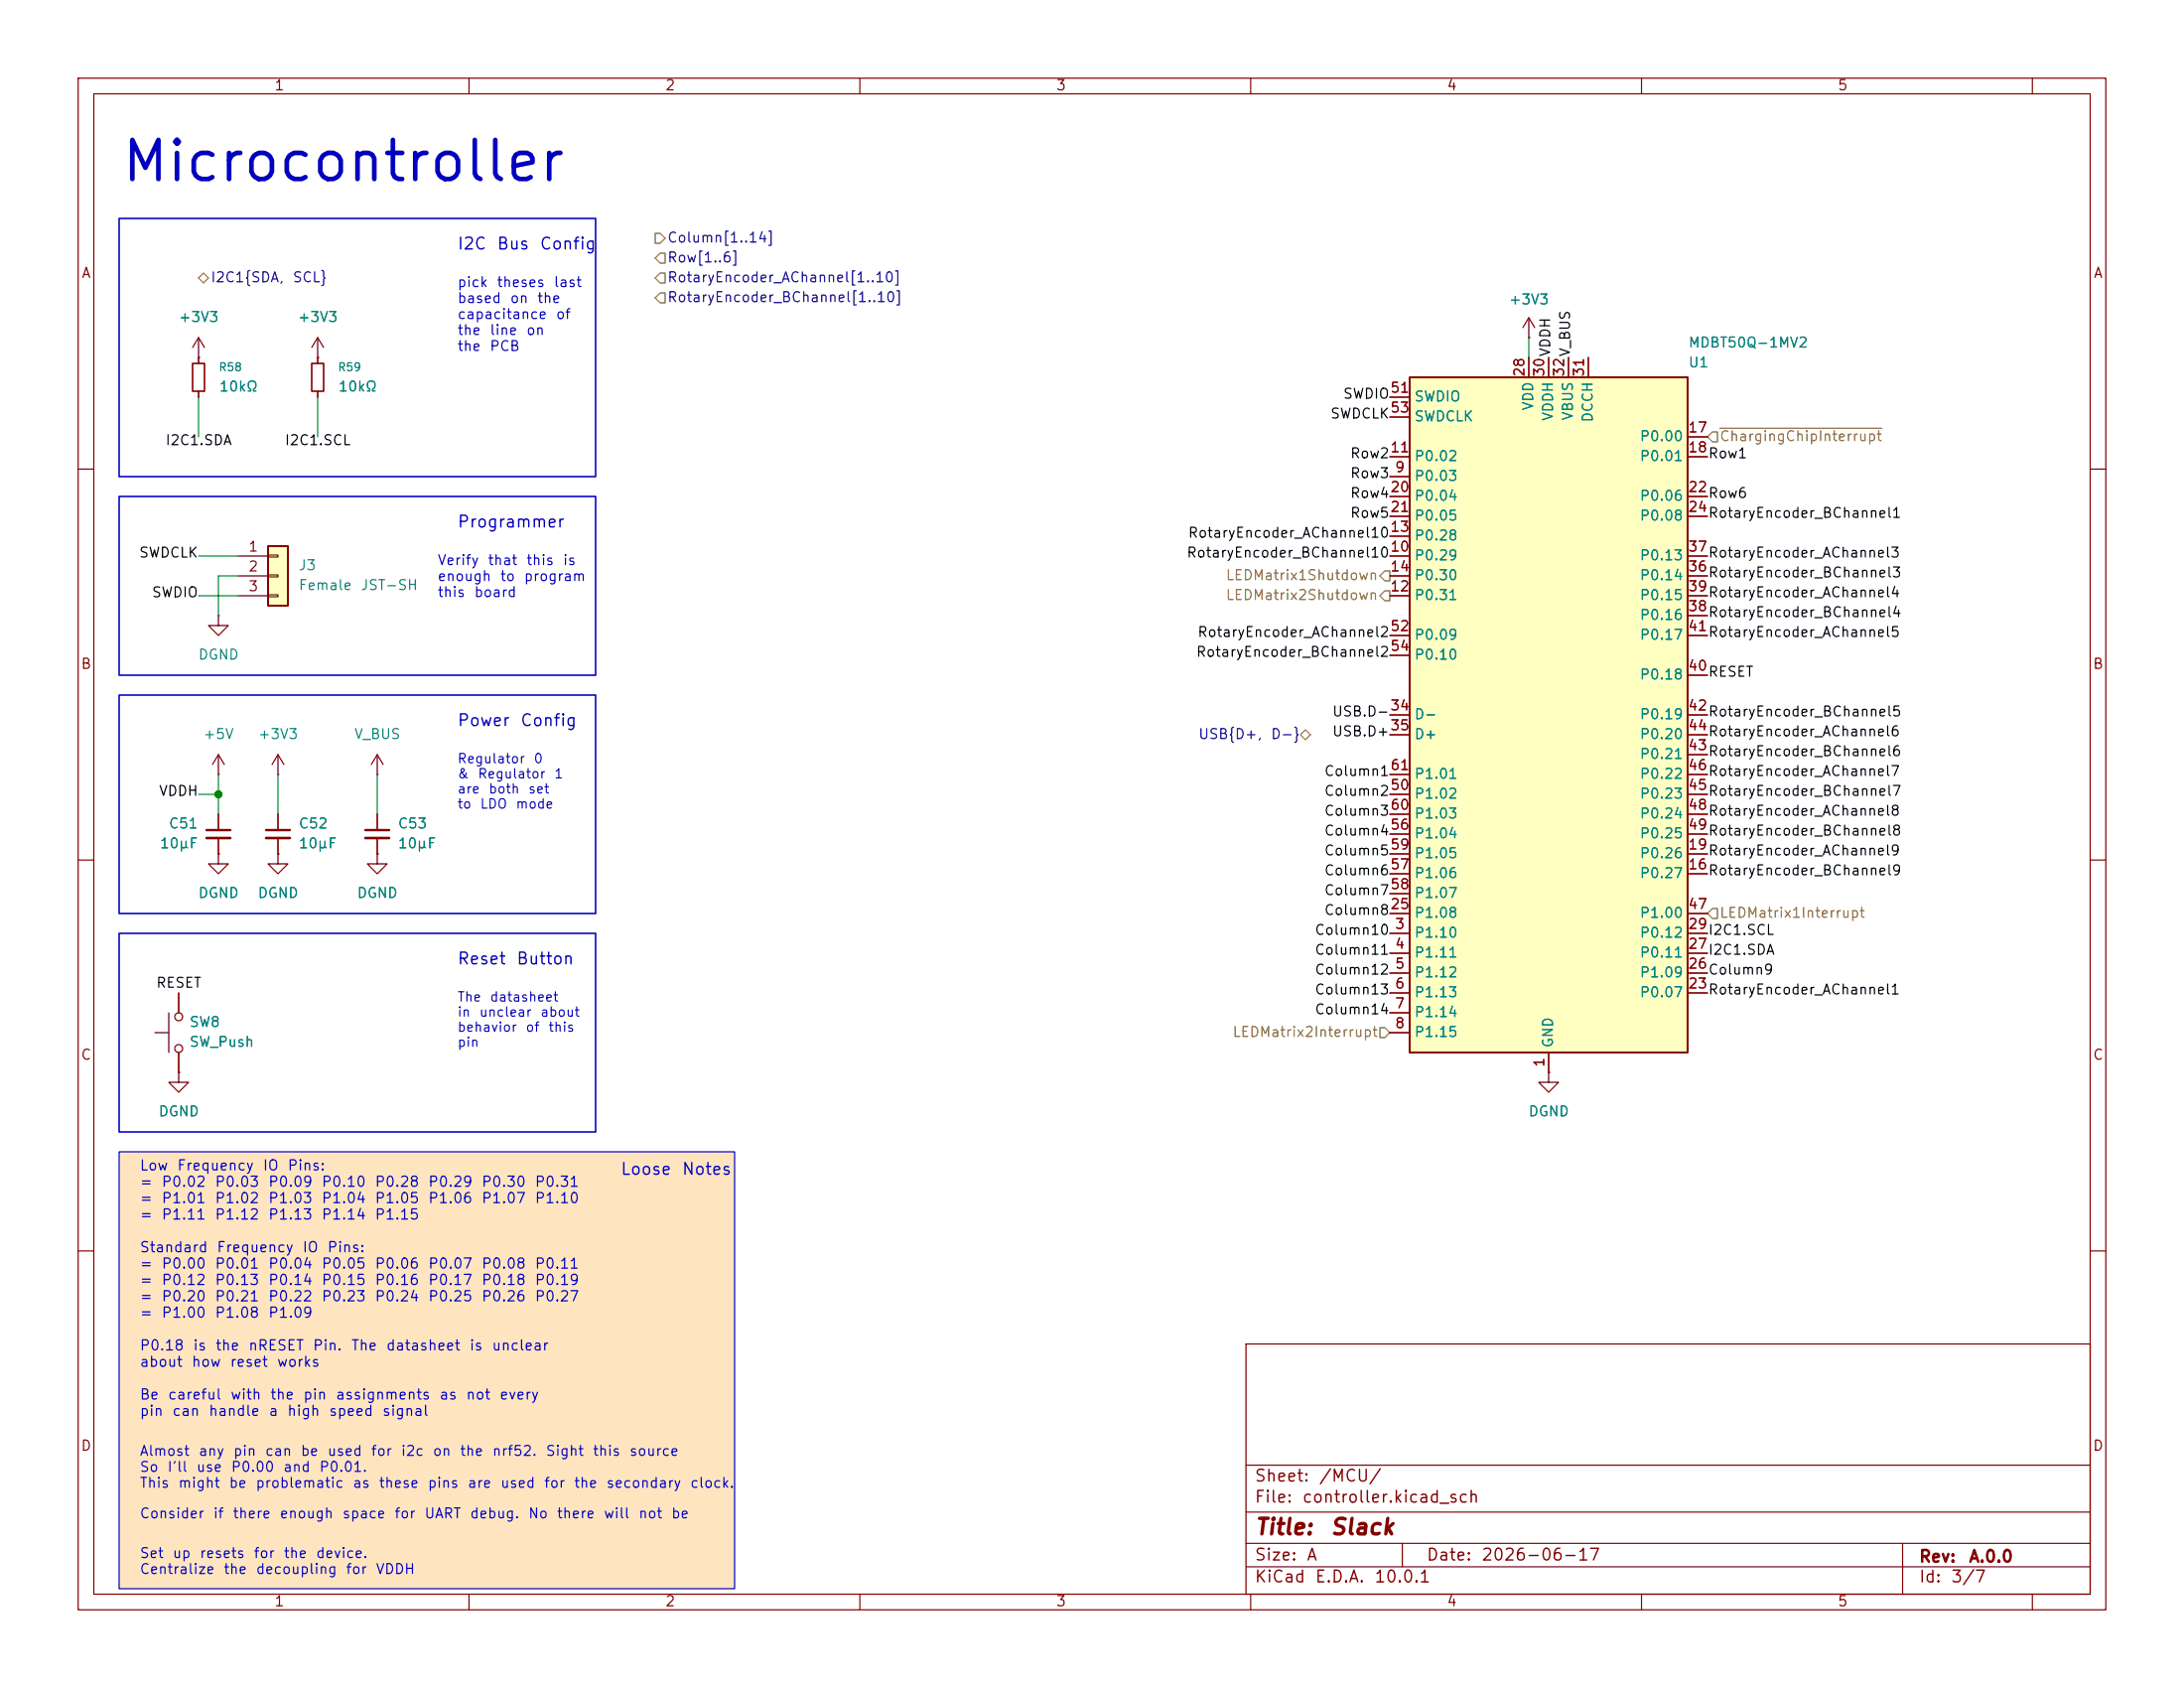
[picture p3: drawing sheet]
<svg xmlns="http://www.w3.org/2000/svg" width="279mm" height="216mm" viewBox="0 0 279 216" stroke-linecap="round" stroke-linejoin="round" font-family="sans-serif">
<g fill="none" stroke="#840000" stroke-width=".15">
<path d="M10 10h259.4v195.9h-259.4zM12 12h255.4v191.9h-255.4zM60 10v2M110 10v2M160 10v2M210 10v2M260 10v2M10 60h2M267.4 60h2M10 110h2M267.4 110h2M10 160h2"/>
<path d="M159.4 171.9h108v32h-108zM267.4 160h2M159.4 197.4h108M159.4 193.4h108M159.4 187.4h108M179.4 197.4v3M243.4 197.4v6.5M60 203.9v2M110 203.9v2M159.4 200.4h108M160 203.9v2M210 203.9v2"/>
<path d="M260 203.9v2"/>
</g>
<path d="M15.2 147.3h78.8v55.9h-78.8z" fill="#ffe5bf"/>
<path d="M39.9 46.5h1.5v3.5h-1.5z" fill="none" stroke="#840000" stroke-width=".2"/>
<path d="M40.6 45.7v.8M40.6 50v.8M27.9 78.7v1.3h1.3l-1.3 1.3-1.2-1.3h1.2M27.9 78.7h.1M48.3 99.1h.1M48.3 96.5l-.8 1.3M48.3 96.5l.7 1.3M48.3 96.5v2.6M35.6 104.1v2.1M35.6 107.2v2M48.3 109.2v1.3h-1.3l1.3 1.3 1.2-1.3h-1.2M48.3 109.2h.1" fill="none" stroke="#840000" stroke-width=".15"/>
<path d="M34 106.2h3.1" fill="none" stroke="#840000" stroke-width=".3"/>
<path d="M34 107.2h3.1" fill="none" stroke="#840000" stroke-width=".33"/>
<path d="M34.3 69.9h2.5v7.6h-2.5z" fill="#ffffc2"/>
<path d="M34.3 69.9h2.5v7.6h-2.5z" fill="none" stroke="#840000" stroke-width=".25"/>
<g fill="none" stroke="#840000" stroke-width=".15">
<path d="M25.4 45.7h.1M25.4 43.2l-.8 1.3M25.4 43.2l.8 1.3M25.4 43.2v2.5M40.6 45.7h.1M40.6 43.2l-.7 1.3M40.6 43.2l.8 1.3M40.6 43.2v2.5M30.5 71.1h3.8M30.5 73.7h3.8M30.5 76.2h3.8M34.3 71h1.3v.2h-1.3z"/>
<path d="M34.3 73.5h1.3v.3h-1.3zM34.3 76.1h1.3v.2h-1.3zM27.9 99.1h.1M27.9 96.5l-.7 1.3M27.9 96.5l.8 1.3M27.9 96.5v2.6M35.6 99.1h.1M35.6 96.5l-.8 1.3M35.6 96.5l.7 1.3M35.6 96.5v2.6M27.9 109.2v1.3h1.3l-1.3 1.3-1.2-1.3h1.2M27.9 109.2h.1"/>
<path d="M27.9 104.1v2.1M27.9 107.2v2M35.6 109.2v1.3h1.2l-1.2 1.3-1.3-1.3h1.3M35.6 109.2h.1M19.8 132.1h1.8M21.6 129.5v5.1M22.9 137.2v1.2h-1.3l1.3 1.3 1.2-1.3h-1.2M22.9 137.2h.1M22.9 127v2.5M22.9 134.6v2.6"/>
<circle cx="22.9" cy="130" r=".51"/>
<circle cx="22.9" cy="134.1" r=".51"/>
</g>
<path d="M26.4 106.2h3.1" fill="none" stroke="#840000" stroke-width=".3"/>
<path d="M26.4 107.2h3.1" fill="none" stroke="#840000" stroke-width=".33"/>
<path d="M180.3 48.3h35.6v86.3h-35.6z" fill="#ffffc2"/>
<path d="M180.3 48.3h35.6v86.3h-35.6z" fill="none" stroke="#840000" stroke-width=".25"/>
<g fill="none" stroke="#840000" stroke-width=".15">
<path d="M25.4 45.7h.1M25.4 45.7v.8M25.4 50v.8M40.6 45.7h.1M40.6 45.7v.8M40.6 50v.8M177.8 58.4h2.5M177.8 50.8h2.5M177.8 53.3h2.5M195.6 43.2h.1M195.6 40.6v2.6M195.6 45.7v2.6"/>
<path d="M195.6 40.6l-.8 1.3M195.6 40.6l.7 1.3M198.1 45.7v2.6M200.7 45.7v2.6M203.2 45.7v2.6M215.9 58.4h2.5M215.9 55.9h2.5M177.8 61h2.5M177.8 71.1h2.5M177.8 76.2h2.5M177.8 68.6h2.5M177.8 73.7h2.5"/>
<path d="M177.8 63.5h2.5M177.8 66h2.5M215.9 71.1h2.5M215.9 76.2h2.5M215.9 73.7h2.5M215.9 63.5h2.5M215.9 66h2.5M215.9 78.7h2.5M177.8 91.4h2.5M177.8 94h2.5M177.8 81.3h2.5M177.8 99.1h2.5"/>
<path d="M177.8 83.8h2.5M215.9 91.4h2.5M215.9 94h2.5M215.9 86.4h2.5M215.9 81.3h2.5M215.9 96.5h2.5M215.9 99.1h2.5M27.9 109.2h.1M27.9 104.1v2.1M27.9 107.2v2M35.6 109.2h.1M35.6 104.1v2.1"/>
<path d="M35.6 107.2v2M48.3 109.2h.1M48.3 104.1v2.1M48.3 107.2v2M177.8 119.4h2.5M177.8 111.8h2.5M177.8 109.2h2.5M177.8 116.8h2.5M177.8 101.6h2.5M177.8 104.1h2.5M177.8 106.7h2.5M177.8 114.3h2.5"/>
<path d="M215.9 119.4h2.5M215.9 111.8h2.5M215.9 109.2h2.5M215.9 116.8h2.5M215.9 101.6h2.5M215.9 104.1h2.5M215.9 106.7h2.5M22.9 137.2h.1M22.9 127v2.5M22.9 134.6v2.6M177.8 121.9h2.5M177.8 124.5h2.5"/>
<path d="M177.8 127h2.5M177.8 129.5h2.5M177.8 132.1h2.5M198.1 137.2v1.2h1.3l-1.3 1.3-1.3-1.3h1.3M198.1 137.2h.1M198.1 134.6v2.6M215.9 121.9h2.5M215.9 124.5h2.5M215.9 127h2.5"/>
</g>
<path d="M46.7 106.2h3.1" fill="none" stroke="#840000" stroke-width=".3"/>
<path d="M46.7 107.2h3.1" fill="none" stroke="#840000" stroke-width=".33"/>
<path d="M24.6 46.5h1.6v3.5h-1.6z" fill="none" stroke="#840000" stroke-width=".2"/>
<path d="M25.4 35.6l.6-.7 .7 .7-.7 .6zM83.8 29.8h.7l.6 .7-.6 .6h-.7zM84.5 34.9h.6v1.3h-.6l-.7-.6zM84.5 32.4h.6v1.3h-.6l-.7-.7zM84.5 37.5h.6v1.2h-.6l-.7-.6zM219.1 55.2h.6v1.3h-.6l-.7-.6zM220 54.8h20.7M177.2 73h.6v1.3h-.6l-.7-.6zM177.2 75.6h.6v1.2h-.6l-.7-.6zM166.4 94l.6-.7 .6 .7-.6 .6zM218.4 116.8l.7-.6h.6v1.3h-.6zM176.5 131.4h.7l.6 .7-.6 .6h-.7z" fill="none" stroke="#848400" stroke-width=".15"/>
<path d="M25.4 50.8v5.1M40.6 50.8v5.1M195.6 43.2v2.5M25.4 71.1h5.1M25.4 76.2h5.1M30.5 73.7h-2.6v5M27.9 99.1v5M35.6 99.1v5M48.3 99.1v5M25.4 101.6h2.5" fill="none" stroke="#008400" stroke-width=".15"/>
<path d="M15.2 147.3h78.8v55.9h-78.8z" fill="none" stroke="#0000c2" stroke-width=".15"/>
<path d="M15.2 27.9h61v33.1h-61zM15.2 63.5h61v22.9h-61zM15.2 88.9h61v27.9h-61zM15.2 119.4h61v25.4h-61z" fill="none" stroke="#0000c2" stroke-width=".2"/>
<circle cx="27.9" cy="101.6" r=".46" fill="#008400" stroke="#008400" stroke-width=".13"/>
<text font-size="5" fill="#0000c2" x="15.2" y="24.4">Microcontroller</text>
<g font-size="2" fill="#840000">
<text x="160.4" y="196.8">Title:</text>
<text x="170.1" y="196.8">Slack</text>
</g>
<g font-size="1.5" fill="#0000c2">
<text x="58.4" y="32.3">I2C</text>
<text x="63.5" y="32.3">Bus</text>
<text x="68.9" y="32.3">Config</text>
<text x="58.4" y="67.9">Programmer</text>
<text x="58.4" y="93.3">Power</text>
<text x="66.5" y="93.3">Config</text>
<text x="58.4" y="123.7">Reset</text>
<text x="66" y="123.7">Button</text>
<text x="79.3" y="150.6">Loose</text>
<text x="87.1" y="150.6">Notes</text>
</g>
<g font-size="1.5" fill="#840000">
<text x="160.4" y="189.9">Sheet:</text>
<text x="168.6" y="189.9">/MCU/</text>
<text x="160.4" y="192.6">File:</text>
<text x="166.5" y="192.6">controller.kicad_sch</text>
<text x="160.4" y="202.8">KiCad</text>
<text x="160.4" y="200">Size:</text>
<text x="167.1" y="200">A</text>
<text x="168.1" y="202.8">E.D.A.</text>
<text x="175.7" y="202.8">10.0.1</text>
<text x="182.4" y="200">Date:</text>
<text x="189.4" y="200">2026-06-17</text>
<text x="245.4" y="200.2">Rev:</text>
<text x="245.4" y="202.8">Id:</text>
<text x="249.5" y="202.8">3/7</text>
<text x="251.8" y="200.2">A.0.0</text>
</g>
<g font-size="1.3" fill="#840000">
<text x="35" y="11.9">1</text>
<text x="85" y="11.9">2</text>
<text x="135" y="11.9">3</text>
<text x="185" y="11.9">4</text>
<text x="235" y="11.9">5</text>
<text x="10.3" y="35.9">A</text>
<text x="267.7" y="35.9">A</text>
<text x="177.8" y="50.5">51</text>
<text x="177.8" y="53.1">53</text>
<text x="195.3" y="48.3" transform="rotate(-90 195.3 48.3)">28</text>
<text x="197.9" y="48.3" transform="rotate(-90 197.9 48.3)">30</text>
<text x="200.4" y="48.3" transform="rotate(-90 200.4 48.3)">32</text>
<text x="202.9" y="48.3" transform="rotate(-90 202.9 48.3)">31</text>
<text x="177.8" y="58.2">11</text>
<text x="215.9" y="55.6">17</text>
<text x="215.9" y="58.2">18</text>
<text x="177.8" y="63.2">20</text>
<text x="177.8" y="65.8">21</text>
<text x="178.4" y="60.7">9</text>
<text x="215.9" y="63.2">22</text>
<text x="215.9" y="65.8">24</text>
<text x="31.7" y="70.9">1</text>
<text x="177.8" y="70.9">10</text>
<text x="177.8" y="68.3">13</text>
<text x="215.9" y="70.9">37</text>
<text x="31.7" y="73.4">2</text>
<text x="31.7" y="75.9">3</text>
<text x="177.8" y="75.9">12</text>
<text x="177.8" y="73.4">14</text>
<text x="215.9" y="73.4">36</text>
<text x="215.9" y="75.9">39</text>
<text x="177.8" y="81">52</text>
<text x="177.8" y="83.6">54</text>
<text x="215.9" y="78.5">38</text>
<text x="215.9" y="81">41</text>
<text x="10.3" y="85.9">B</text>
<text x="215.9" y="86.1">40</text>
<text x="267.7" y="85.9">B</text>
<text x="177.8" y="91.2">34</text>
<text x="177.8" y="93.7">35</text>
<text x="215.9" y="91.2">42</text>
<text x="215.9" y="93.7">44</text>
<text x="177.8" y="101.3">50</text>
<text x="177.8" y="98.8">61</text>
<text x="215.9" y="96.3">43</text>
<text x="215.9" y="101.3">45</text>
<text x="215.9" y="98.8">46</text>
<text x="177.8" y="106.4">56</text>
<text x="177.8" y="103.9">60</text>
<text x="215.9" y="103.9">48</text>
<text x="215.9" y="106.4">49</text>
<text x="177.8" y="111.5">57</text>
<text x="177.8" y="109">59</text>
<text x="215.9" y="111.5">16</text>
<text x="215.9" y="109">19</text>
<text x="177.8" y="116.6">25</text>
<text x="177.8" y="114">58</text>
<text x="178.4" y="119.1">3</text>
<text x="215.9" y="119.1">29</text>
<text x="215.9" y="116.6">47</text>
<text x="178.4" y="121.7">4</text>
<text x="178.4" y="124.2">5</text>
<text x="215.9" y="124.2">26</text>
<text x="215.9" y="121.7">27</text>
<text x="178.4" y="126.7">6</text>
<text x="178.4" y="129.3">7</text>
<text x="178.4" y="131.8">8</text>
<text x="215.9" y="126.7">23</text>
<text x="10.3" y="135.9">C</text>
<text x="197.9" y="136.6" transform="rotate(-90 197.9 136.6)">1</text>
<text x="267.7" y="135.9">C</text>
<text x="10.3" y="185.9">D</text>
<text x="267.7" y="185.9">D</text>
<text x="35" y="205.8">1</text>
<text x="85" y="205.8">2</text>
<text x="135" y="205.8">3</text>
<text x="185" y="205.8">4</text>
<text x="235" y="205.8">5</text>
</g>
<g font-size="1.3" fill="#000084">
<text x="85.3" y="31.3">Column[1..14]</text>
<text x="85.3" y="33.9">Row[1..6]</text>
<text x="26.9" y="36.4">I2C1{SDA,</text>
<text x="37.3" y="36.4">SCL}</text>
<text x="85.3" y="36.4">RotaryEncoder_AChannel[1..10]</text>
<text x="85.3" y="39">RotaryEncoder_BChannel[1..10]</text>
<text x="153.2" y="94.8">USB{D+,</text>
<text x="162.5" y="94.8">D-}</text>
</g>
<g font-size="1.3" fill="#008484">
<text x="22.8" y="41.5">+3V3</text>
<text x="38" y="41.5">+3V3</text>
<text x="192.9" y="39.3">+3V3</text>
<text x="215.9" y="44.8">MDBT50Q-1MV2</text>
<text x="215.9" y="47.3">U1</text>
<text x="27.9" y="50.4">10kΩ</text>
<text x="43.2" y="50.4">10kΩ</text>
<text x="180.8" y="51.7">SWDIO</text>
<text x="196.4" y="52.6" transform="rotate(-90 196.4 52.6)">VDD</text>
<text x="199" y="53.9" transform="rotate(-90 199 53.9)">VDDH</text>
<text x="201.5" y="53.9" transform="rotate(-90 201.5 53.9)">VBUS</text>
<text x="180.8" y="59.3">P0.02</text>
<text x="180.8" y="54.2">SWDCLK</text>
<text x="204.1" y="54.1" transform="rotate(-90 204.1 54.1)">DCCH</text>
<text x="209.7" y="56.7">P0.00</text>
<text x="209.7" y="59.3">P0.01</text>
<text x="180.8" y="61.8">P0.03</text>
<text x="180.8" y="64.4">P0.04</text>
<text x="209.7" y="64.4">P0.06</text>
<text x="180.8" y="72">P0.29</text>
<text x="180.8" y="69.4">P0.28</text>
<text x="180.8" y="66.9">P0.05</text>
<text x="209.7" y="66.9">P0.08</text>
<text x="209.7" y="72">P0.13</text>
<text x="38.1" y="73.3">J3</text>
<text x="38.1" y="75.8">Female</text>
<text x="46.1" y="75.8">JST-SH</text>
<text x="180.8" y="77.1">P0.31</text>
<text x="180.8" y="74.5">P0.30</text>
<text x="209.7" y="74.5">P0.14</text>
<text x="209.7" y="77.1">P0.15</text>
<text x="180.8" y="82.1">P0.09</text>
<text x="209.7" y="79.6">P0.16</text>
<text x="209.7" y="82.1">P0.17</text>
<text x="25.3" y="84.7">DGND</text>
<text x="180.8" y="84.7">P0.10</text>
<text x="209.7" y="87.2">P0.18</text>
<text x="25.9" y="94.8">+5V</text>
<text x="32.9" y="94.8">+3V3</text>
<text x="45.2" y="94.8">V_BUS</text>
<text x="180.8" y="92.3">D-</text>
<text x="180.8" y="94.8">D+</text>
<text x="209.7" y="92.3">P0.19</text>
<text x="209.7" y="94.8">P0.20</text>
<text x="180.8" y="99.9">P1.01</text>
<text x="209.7" y="97.4">P0.21</text>
<text x="209.7" y="99.9">P0.22</text>
<text x="21.5" y="106.3">C51</text>
<text x="38.1" y="106.3">C52</text>
<text x="50.8" y="106.3">C53</text>
<text x="180.8" y="102.5">P1.02</text>
<text x="180.8" y="107.5">P1.04</text>
<text x="180.8" y="105">P1.03</text>
<text x="209.7" y="102.5">P0.23</text>
<text x="209.7" y="105">P0.24</text>
<text x="209.7" y="107.5">P0.25</text>
<text x="20.3" y="108.8">10μF</text>
<text x="38.1" y="108.8">10μF</text>
<text x="50.8" y="108.8">10μF</text>
<text x="180.8" y="112.6">P1.06</text>
<text x="180.8" y="110.1">P1.05</text>
<text x="209.7" y="112.6">P0.27</text>
<text x="209.7" y="110.1">P0.26</text>
<text x="25.3" y="115.2">DGND</text>
<text x="32.9" y="115.2">DGND</text>
<text x="45.6" y="115.2">DGND</text>
<text x="180.8" y="117.7">P1.08</text>
<text x="180.8" y="115.2">P1.07</text>
<text x="209.7" y="117.7">P1.00</text>
<text x="180.8" y="120.2">P1.10</text>
<text x="180.8" y="122.8">P1.11</text>
<text x="180.8" y="125.3">P1.12</text>
<text x="209.7" y="125.3">P1.09</text>
<text x="209.7" y="122.8">P0.11</text>
<text x="209.7" y="120.2">P0.12</text>
<text x="24.1" y="131.7">SW8</text>
<text x="180.8" y="127.9">P1.13</text>
<text x="180.8" y="130.4">P1.14</text>
<text x="209.7" y="127.9">P0.07</text>
<text x="24.1" y="134.2">SW_Push</text>
<text x="180.8" y="132.9">P1.15</text>
<text x="199" y="134.1" transform="rotate(-90 199 134.1)">GND</text>
<text x="20.2" y="143.1">DGND</text>
<text x="195.4" y="143.1">DGND</text>
</g>
<g font-size="1.3" fill="#0000c2">
<text x="58.4" y="37">pick</text>
<text x="58.4" y="39.1">based</text>
<text x="58.4" y="41.1">capacitance</text>
<text x="63.5" y="37">theses</text>
<text x="65.2" y="39.1">on</text>
<text x="68.6" y="39.1">the</text>
<text x="70.7" y="37">last</text>
<text x="71" y="41.1">of</text>
<text x="58.4" y="43.2">the</text>
<text x="58.4" y="45.2">the</text>
<text x="62.6" y="43.2">line</text>
<text x="62.6" y="45.2">PCB</text>
<text x="67.2" y="43.2">on</text>
<text x="55.9" y="72.6">Verify</text>
<text x="55.9" y="74.6">enough</text>
<text x="55.9" y="76.7">this</text>
<text x="60.6" y="76.7">board</text>
<text x="62.3" y="72.6">that</text>
<text x="63.9" y="74.6">to</text>
<text x="66.9" y="74.6">program</text>
<text x="67.2" y="72.6">this</text>
<text x="71.9" y="72.6">is</text>
<text x="17.8" y="150">Low</text>
<text x="17.8" y="152.1">=</text>
<text x="17.8" y="154.2">=</text>
<text x="20.6" y="152.1">P0.02</text>
<text x="20.6" y="154.2">P1.01</text>
<text x="22.6" y="150">Frequency</text>
<text x="27.4" y="152.1">P0.03</text>
<text x="27.4" y="154.2">P1.02</text>
<text x="33.5" y="150">IO</text>
<text x="34.2" y="152.1">P0.09</text>
<text x="34.2" y="154.2">P1.03</text>
<text x="36.7" y="150">Pins:</text>
<text x="41" y="152.1">P0.10</text>
<text x="41" y="154.2">P1.04</text>
<text x="47.9" y="152.1">P0.28</text>
<text x="47.9" y="154.2">P1.05</text>
<text x="54.7" y="152.1">P0.29</text>
<text x="54.7" y="154.2">P1.06</text>
<text x="61.5" y="152.1">P0.30</text>
<text x="61.5" y="154.2">P1.07</text>
<text x="68.3" y="152.1">P0.31</text>
<text x="68.3" y="154.2">P1.10</text>
<text x="17.8" y="156.3">=</text>
<text x="17.8" y="160.5">Standard</text>
<text x="20.6" y="156.3">P1.11</text>
<text x="27.4" y="156.3">P1.12</text>
<text x="27.6" y="160.5">Frequency</text>
<text x="34.2" y="156.3">P1.13</text>
<text x="38.6" y="160.5">IO</text>
<text x="41" y="156.3">P1.14</text>
<text x="41.8" y="160.5">Pins:</text>
<text x="47.9" y="156.3">P1.15</text>
<text x="17.8" y="162.6">=</text>
<text x="17.8" y="164.7">=</text>
<text x="17.8" y="166.8">=</text>
<text x="20.6" y="162.6">P0.00</text>
<text x="20.6" y="164.7">P0.12</text>
<text x="20.6" y="166.8">P0.20</text>
<text x="27.4" y="162.6">P0.01</text>
<text x="27.4" y="164.7">P0.13</text>
<text x="27.4" y="166.8">P0.21</text>
<text x="34.2" y="162.6">P0.04</text>
<text x="34.2" y="164.7">P0.14</text>
<text x="34.2" y="166.8">P0.22</text>
<text x="41" y="162.6">P0.05</text>
<text x="41" y="164.7">P0.15</text>
<text x="41" y="166.8">P0.23</text>
<text x="47.9" y="162.6">P0.06</text>
<text x="47.9" y="164.7">P0.16</text>
<text x="47.9" y="166.8">P0.24</text>
<text x="54.7" y="162.6">P0.07</text>
<text x="54.7" y="164.7">P0.17</text>
<text x="54.7" y="166.8">P0.25</text>
<text x="61.5" y="162.6">P0.08</text>
<text x="61.5" y="164.7">P0.18</text>
<text x="61.5" y="166.8">P0.26</text>
<text x="68.3" y="162.6">P0.11</text>
<text x="68.3" y="164.7">P0.19</text>
<text x="68.3" y="166.8">P0.27</text>
<text x="17.8" y="168.9">=</text>
<text x="17.8" y="173.1">P0.18</text>
<text x="20.6" y="168.9">P1.00</text>
<text x="24.6" y="173.1">is</text>
<text x="27.4" y="168.9">P1.08</text>
<text x="27.5" y="173.1">the</text>
<text x="31.7" y="173.1">nRESET</text>
<text x="34.2" y="168.9">P1.09</text>
<text x="39.9" y="173.1">Pin.</text>
<text x="44.8" y="173.1">The</text>
<text x="49.3" y="173.1">datasheet</text>
<text x="60" y="173.1">is</text>
<text x="62.8" y="173.1">unclear</text>
<text x="17.8" y="175.1">about</text>
<text x="17.8" y="179.3">Be</text>
<text x="21.4" y="179.3">careful</text>
<text x="24.4" y="175.1">how</text>
<text x="29.3" y="175.1">reset</text>
<text x="29.4" y="179.3">with</text>
<text x="34.5" y="179.3">the</text>
<text x="35.3" y="175.1">works</text>
<text x="38.7" y="179.3">pin</text>
<text x="42.8" y="179.3">assignments</text>
<text x="56.1" y="179.3">as</text>
<text x="59.5" y="179.3">not</text>
<text x="63.8" y="179.3">every</text>
<text x="17.8" y="181.4">pin</text>
<text x="21.9" y="181.4">can</text>
<text x="26.6" y="181.4">handle</text>
<text x="34.3" y="181.4">a</text>
<text x="36.6" y="181.4">high</text>
<text x="42" y="181.4">speed</text>
<text x="48.8" y="181.4">signal</text>
<text x="17.8" y="186.5">Almost</text>
<text x="17.8" y="188.6">So</text>
<text x="17.8" y="190.6">This</text>
<text x="21.3" y="188.6">I'll</text>
<text x="22.7" y="190.6">might</text>
<text x="25" y="188.6">use</text>
<text x="25.3" y="186.5">any</text>
<text x="29.2" y="190.6">be</text>
<text x="29.5" y="188.6">P0.00</text>
<text x="29.7" y="186.5">pin</text>
<text x="32.6" y="190.6">problematic</text>
<text x="33.8" y="186.5">can</text>
<text x="36.1" y="188.6">and</text>
<text x="38.4" y="186.5">be</text>
<text x="40.7" y="188.6">P0.01.</text>
<text x="41.8" y="186.5">used</text>
<text x="45" y="190.6">as</text>
<text x="47.4" y="186.5">for</text>
<text x="48.4" y="190.6">these</text>
<text x="51.2" y="186.5">i2c</text>
<text x="54.6" y="190.6">pins</text>
<text x="55.3" y="186.5">on</text>
<text x="58.7" y="186.5">the</text>
<text x="59.7" y="190.6">are</text>
<text x="62.9" y="186.5">nrf52.</text>
<text x="63.9" y="190.6">used</text>
<text x="69.5" y="190.6">for</text>
<text x="69.7" y="186.5">Sight</text>
<text x="73.3" y="190.6">the</text>
<text x="75.7" y="186.5">this</text>
<text x="77.5" y="190.6">secondary</text>
<text x="80.4" y="186.5">source</text>
<text x="88.2" y="190.6">clock.</text>
<text x="17.8" y="194.5">Consider</text>
<text x="27.2" y="194.5">if</text>
<text x="29.7" y="194.5">there</text>
<text x="35.7" y="194.5">enough</text>
<text x="43.7" y="194.5">space</text>
<text x="50.4" y="194.5">for</text>
<text x="54.2" y="194.5">UART</text>
<text x="60" y="194.5">debug.</text>
<text x="67.5" y="194.5">No</text>
<text x="71.1" y="194.5">there</text>
<text x="77.1" y="194.5">will</text>
<text x="81.6" y="194.5">not</text>
<text x="85.8" y="194.5">be</text>
<text x="17.8" y="199.6">Set</text>
<text x="17.8" y="201.6">Centralize</text>
<text x="22" y="199.6">up</text>
<text x="25.4" y="199.6">resets</text>
<text x="28.5" y="201.6">the</text>
<text x="32.4" y="199.6">for</text>
<text x="32.6" y="201.6">decoupling</text>
<text x="36.2" y="199.6">the</text>
<text x="40.3" y="199.6">device.</text>
<text x="44.2" y="201.6">for</text>
<text x="48" y="201.6">VDDH</text>
</g>
<g font-size="1.3">
<text x="198.6" y="45.7" transform="rotate(-90 198.6 45.7)">VDDH</text>
<text x="201.2" y="45.7" transform="rotate(-90 201.2 45.7)">V_BUS</text>
<text x="170.1" y="53.9">SWDCLK</text>
<text x="171.7" y="51.3">SWDIO</text>
<text x="21.1" y="57.3">I2C1.SDA</text>
<text x="36.3" y="57.3">I2C1.SCL</text>
<text x="172.6" y="58.9">Row2</text>
<text x="218.4" y="58.9">Row1</text>
<text x="172.6" y="64">Row4</text>
<text x="172.6" y="61.5">Row3</text>
<text x="218.4" y="64">Row6</text>
<text x="17.7" y="71.6">SWDCLK</text>
<text x="151.7" y="71.6">RotaryEncoder_BChannel10</text>
<text x="151.9" y="69.1">RotaryEncoder_AChannel10</text>
<text x="172.6" y="66.6">Row5</text>
<text x="218.4" y="71.6">RotaryEncoder_AChannel3</text>
<text x="218.4" y="66.6">RotaryEncoder_BChannel1</text>
<text x="19.3" y="76.7">SWDIO</text>
<text x="218.4" y="74.2">RotaryEncoder_BChannel3</text>
<text x="218.4" y="76.7">RotaryEncoder_AChannel4</text>
<text x="153.1" y="81.8">RotaryEncoder_AChannel2</text>
<text x="218.4" y="81.8">RotaryEncoder_AChannel5</text>
<text x="218.4" y="79.3">RotaryEncoder_BChannel4</text>
<text x="152.9" y="84.3">RotaryEncoder_BChannel2</text>
<text x="218.4" y="86.9">RESET</text>
<text x="170.3" y="94.5">USB.D+</text>
<text x="170.3" y="92">USB.D-</text>
<text x="218.4" y="94.5">RotaryEncoder_AChannel6</text>
<text x="218.4" y="92">RotaryEncoder_BChannel5</text>
<text x="169.3" y="99.6">Column1</text>
<text x="218.4" y="97">RotaryEncoder_BChannel6</text>
<text x="218.4" y="99.6">RotaryEncoder_AChannel7</text>
<text x="20.2" y="102.1">VDDH</text>
<text x="169.3" y="107.2">Column4</text>
<text x="169.3" y="102.1">Column2</text>
<text x="169.3" y="104.7">Column3</text>
<text x="218.4" y="102.1">RotaryEncoder_BChannel7</text>
<text x="218.4" y="107.2">RotaryEncoder_BChannel8</text>
<text x="218.4" y="104.7">RotaryEncoder_AChannel8</text>
<text x="169.3" y="109.7">Column5</text>
<text x="169.3" y="112.3">Column6</text>
<text x="218.4" y="112.3">RotaryEncoder_BChannel9</text>
<text x="218.4" y="109.7">RotaryEncoder_AChannel9</text>
<text x="168.1" y="119.9">Column10</text>
<text x="169.3" y="114.8">Column7</text>
<text x="169.3" y="117.4">Column8</text>
<text x="218.4" y="119.9">I2C1.SCL</text>
<text x="168.1" y="122.4">Column11</text>
<text x="168.1" y="125">Column12</text>
<text x="218.4" y="125">Column9</text>
<text x="218.4" y="122.4">I2C1.SDA</text>
<text x="19.9" y="126.7">RESET</text>
<text x="168.1" y="127.5">Column13</text>
<text x="168.1" y="130.1">Column14</text>
<text x="218.4" y="127.5">RotaryEncoder_AChannel1</text>
</g>
<g font-size="1.3" fill="#848400">
<text x="219.9" y="56.7">ChargingChipInterrupt</text>
<text x="156.7" y="74.5">LEDMatrix1Shutdown</text>
<text x="156.7" y="77.1">LEDMatrix2Shutdown</text>
<text x="219.9" y="117.7">LEDMatrix1Interrupt</text>
<text x="157.6" y="132.9">LEDMatrix2Interrupt</text>
</g>
<g font-size="1.2" fill="#0000c2">
<text x="58.4" y="97.9">Regulator</text>
<text x="58.4" y="99.9">&amp;</text>
<text x="58.4" y="101.8">are</text>
<text x="61" y="99.9">Regulator</text>
<text x="62.4" y="101.8">both</text>
<text x="67.5" y="101.8">set</text>
<text x="68.2" y="97.9">0</text>
<text x="70.8" y="99.9">1</text>
<text x="58.4" y="103.7">to</text>
<text x="61.3" y="103.7">LDO</text>
<text x="65.9" y="103.7">mode</text>
<text x="58.4" y="128.4">The</text>
<text x="58.4" y="130.3">in</text>
<text x="61.2" y="130.3">unclear</text>
<text x="62.6" y="128.4">datasheet</text>
<text x="69" y="130.3">about</text>
<text x="58.4" y="132.3">behavior</text>
<text x="58.4" y="134.2">pin</text>
<text x="67.2" y="132.3">of</text>
<text x="70.1" y="132.3">this</text>
</g>
<g font-size="1" fill="#008484">
<text x="27.9" y="47.7">R58</text>
<text x="43.1" y="47.7">R59</text>
</g>
</svg>
